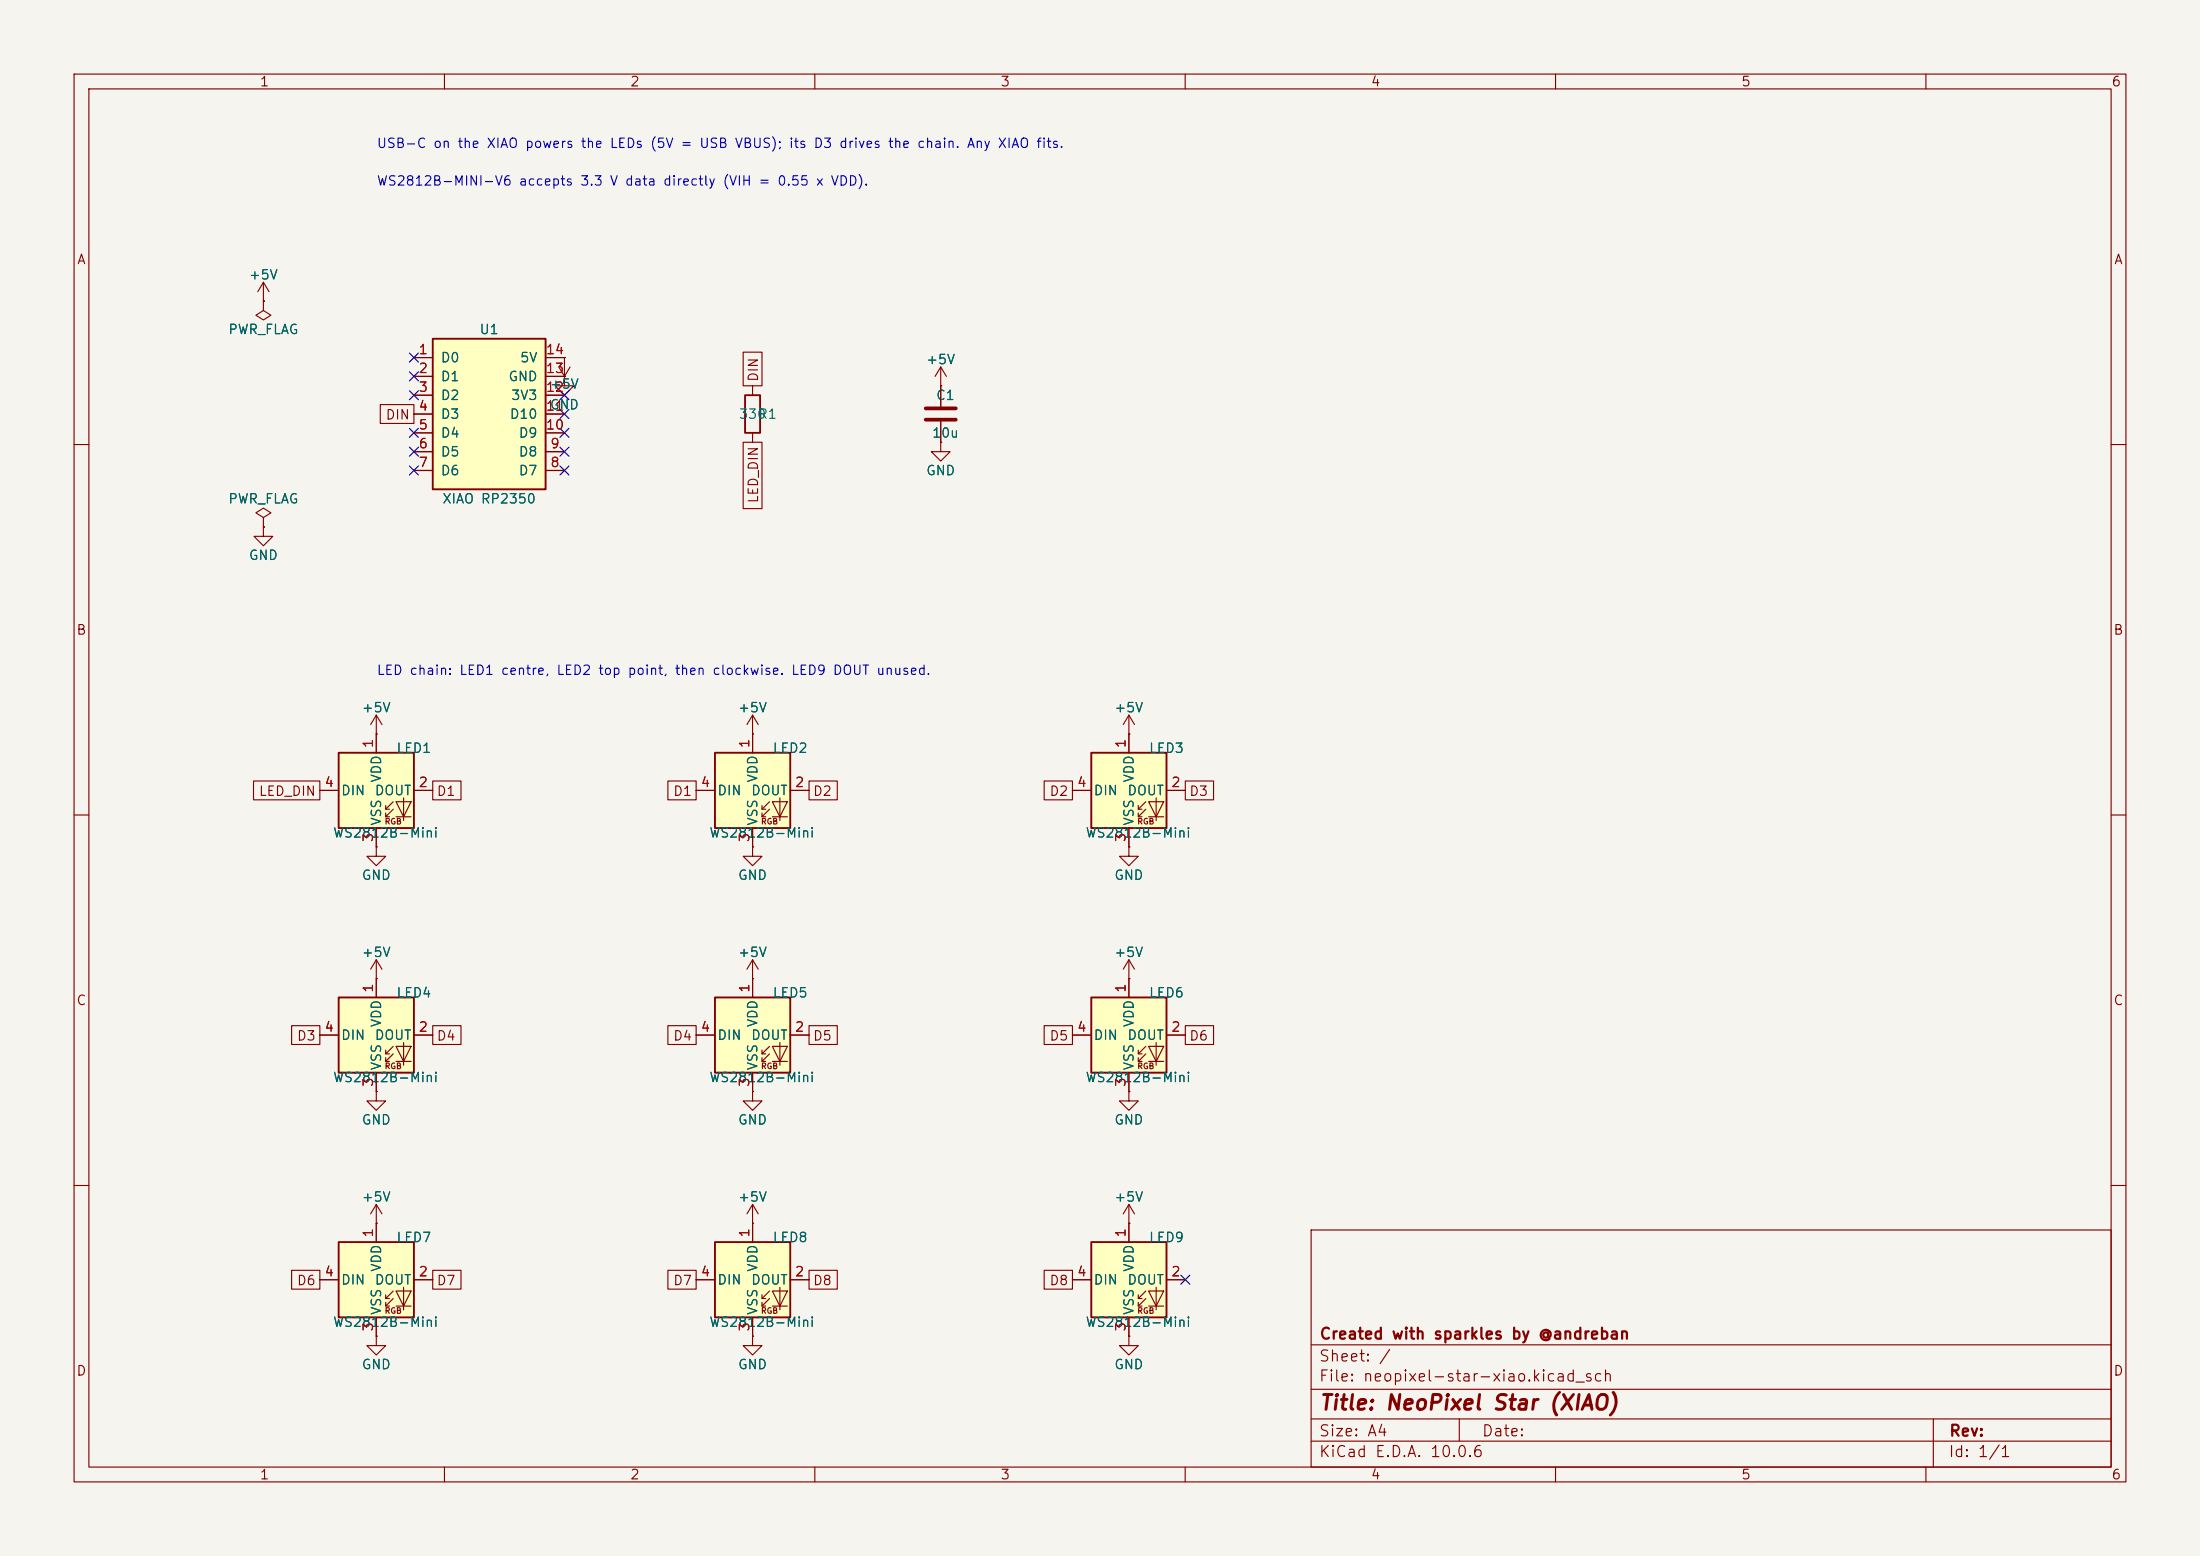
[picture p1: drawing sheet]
<svg xmlns="http://www.w3.org/2000/svg" width="297mm" height="210mm" viewBox="0 0 297 210" stroke-linecap="round" stroke-linejoin="round" font-family="sans-serif">
<path d="M0 0h297v210h-297z" fill="#f5f4ef" stroke="#f5f4ef" stroke-width=".14"/>
<g fill="none" stroke="#840000" stroke-width=".15">
<path d="M10 10h277v190h-277zM12 12h273v186h-273zM60 10v2M110 10v2M160 10v2M210 10v2M260 10v2M75.4 49.5l.8 1.3M76.2 48.3h.1M76.2 48.3v2.5M77 49.5l-.8 1.3M10 60h2"/>
<path d="M285 60h2M10 110h2M285 110h2M152.4 147.3v1.3h1.3l-1.3 1.3-1.3-1.3h1.3M152.4 147.3h.1M10 160h2M101.6 165.1h.1M101.6 162.6l-.8 1.2M101.6 162.6l.8 1.2M101.6 162.6v2.5M177 166h108v32h-108zM285 160h2"/>
<path d="M60 198v2M110 198v2M160 198v2M177 194.5h108M177 191.5h108M177 187.5h108M177 181.5h108M197 191.5v3M210 198v2M260 198v2M261 191.5v6.5"/>
</g>
<path d="M147.3 134.6h10.2v10.2h-10.2z" fill="#ffffc2"/>
<g fill="none" stroke="#840000" stroke-width=".15">
<path d="M127 52.1h.1M127 49.5l-.8 1.3M127 49.5l.8 1.3M127 49.5v2.6M35.6 69.9l1-.7-1-.6-1.1 .6 1.1 .7v1.2M35.6 71.1h.1M101.6 114.3v1.3h1.3l-1.3 1.2-1.3-1.2h1.3M101.6 114.3h.1M144.8 139.7h2.5M152.4 132.1h.1M152.4 129.5v5.1M152.4 129.5l-.8 1.3"/>
<path d="M152.4 129.5l.8 1.3M157.5 139.7h2.5M50.8 147.3v1.3h1.3l-1.3 1.3-1.3-1.3h1.3M50.8 147.3h.1M152.4 144.8v2.5M153.7 142.2h.5M153.7 143.3h.5M154.7 141.2l-1 1v-.5M154.7 142.2l-1 1.1v-.6M155.1 141.2h2l-1 2.1zM155.1 143.3h2M156.1 140.7v3.1"/>
<path d="M50.8 165.1h.1M50.8 162.6l-.8 1.2M50.8 162.6l.8 1.2M50.8 162.6v2.5"/>
</g>
<path d="M147.3 134.6h10.2v10.2h-10.2z" fill="none" stroke="#840000" stroke-width=".25"/>
<path d="M96.5 101.6h10.2v10.2h-10.2z" fill="#ffffc2"/>
<g fill="none" stroke="#840000" stroke-width=".15">
<path d="M35.6 71.1v1.3h1.2l-1.2 1.3-1.3-1.3h1.3M35.6 71.1h.1M50.8 99.1h.1M50.8 96.5l-.8 1.3M50.8 96.5l.8 1.3M50.8 96.5v2.6M101.6 99.1h.1M101.6 96.5v5.1M101.6 96.5l-.8 1.3M101.6 96.5l.8 1.3M94 106.7h2.5M101.6 111.8v2.5"/>
<path d="M102.9 109.2h.5M102.9 110.2h.5M103.9 108.2l-1 1v-.5M103.9 109.2l-1 1v-.5M104.3 108.2h2l-1 2zM104.3 110.2h2M105.3 107.7v3M106.7 106.7h2.5M101.6 132.1h.1M101.6 129.5v2.6M101.6 129.5l-.8 1.3M101.6 129.5l.8 1.3"/>
<path d="M101.6 147.3v1.3h1.3l-1.3 1.3-1.3-1.3h1.3M101.6 147.3h.1"/>
</g>
<path d="M96.5 101.6h10.2v10.2h-10.2z" fill="none" stroke="#840000" stroke-width=".25"/>
<path d="M58.4 45.7h15.3v20.3h-15.3z" fill="#ffffc2"/>
<path d="M58.4 45.7h15.3v20.3h-15.3z" fill="none" stroke="#840000" stroke-width=".25"/>
<g fill="none" stroke="#840000" stroke-width=".15">
<path d="M55.9 48.3h2.5M55.9 50.8h2.5M55.9 53.3h2.5M55.9 55.9h2.5M55.9 58.4h2.5M73.7 48.3h2.5M73.7 50.8h2.5M73.7 53.3h2.5M73.7 55.9h2.5M73.7 58.4h2.5M76.2 50.8v1.3h1.3l-1.3 1.2-1.3-1.2h1.3M76.2 50.8h.1"/>
<path d="M55.9 61h2.5M55.9 63.5h2.5M73.7 61h2.5M73.7 63.5h2.5"/>
</g>
<path d="M96.5 134.6h10.2v10.2h-10.2z" fill="#ffffc2"/>
<path d="M94 139.7h2.5M101.6 132.1v2.5M106.7 139.7h2.5M101.6 144.8v2.5M102.9 142.2h.5M102.9 143.3h.5M103.9 141.2l-1 1v-.5M103.9 142.2l-1 1.1v-.6M104.3 141.2h2l-1 2.1zM104.3 143.3h2M105.3 140.7v3.1" fill="none" stroke="#840000" stroke-width=".15"/>
<path d="M96.5 134.6h10.2v10.2h-10.2z" fill="none" stroke="#840000" stroke-width=".25"/>
<path d="M147.3 101.6h10.2v10.2h-10.2z" fill="#ffffc2"/>
<g fill="none" stroke="#840000" stroke-width=".15">
<path d="M35.6 38.1l-.8 1.3M35.6 38.1l.7 1.3M35.6 38.1v2.5M35.6 40.6v1.3l1 .6-1 .7-1.1-.7 1.1-.6M35.6 40.6h.1M152.4 99.1h.1M152.4 96.5v5.1M152.4 96.5l-.8 1.3M152.4 96.5l.8 1.3M144.8 106.7h2.5M152.4 111.8v2.5M153.7 109.2h.5"/>
<path d="M153.7 110.2h.5M154.7 108.2l-1 1v-.5M154.7 109.2l-1 1v-.5M155.1 108.2h2l-1 2zM155.1 110.2h2M156.1 107.7v3M157.5 106.7h2.5M152.4 180.3v1.3h1.3l-1.3 1.3-1.3-1.3h1.3M152.4 180.3h.1"/>
</g>
<path d="M147.3 101.6h10.2v10.2h-10.2z" fill="none" stroke="#840000" stroke-width=".25"/>
<path d="M147.3 167.6h10.2v10.2h-10.2z" fill="#ffffc2"/>
<g fill="none" stroke="#840000" stroke-width=".15">
<path d="M101.6 52.1v1.2M101.6 58.4v1.3M127 59.7v1.3h1.3l-1.3 1.2-1.3-1.2h1.3M127 59.7h.1M127 52.1v2.8M127 56.9v2.8M152.4 114.3v1.3h1.3l-1.3 1.2-1.3-1.2h1.3M152.4 114.3h.1M144.8 172.7h2.5M152.4 165.1h.1M152.4 162.6v5M152.4 177.8v2.5"/>
<path d="M152.4 162.6l-.8 1.2M152.4 162.6l.8 1.2M153.7 175.3h.5M153.7 176.3h.5M154.7 174.2l-1 1.1v-.5M154.7 175.3l-1 1v-.5M155.1 174.2h2l-1 2.1zM155.1 176.3h2M156.1 173.7v3.1M157.5 172.7h2.5"/>
</g>
<path d="M100.6 53.3h2v5.1h-2zM147.3 167.6h10.2v10.2h-10.2z" fill="none" stroke="#840000" stroke-width=".25"/>
<path d="M125 55.1h4M125 56.6h4" fill="none" stroke="#840000" stroke-width=".51"/>
<path d="M45.7 101.6h10.2v10.2h-10.2z" fill="#ffffc2"/>
<path d="M50.8 99.1v2.5M43.2 106.7h2.5M50.8 111.8v2.5M52.1 109.2h.5M52.1 110.2h.5M53.1 108.2l-1 1v-.5M53.1 109.2l-1 1v-.5M53.5 108.2h2l-1 2zM53.5 110.2h2M54.5 107.7v3M55.9 106.7h2.5" fill="none" stroke="#840000" stroke-width=".15"/>
<path d="M45.7 101.6h10.2v10.2h-10.2z" fill="none" stroke="#840000" stroke-width=".25"/>
<path d="M96.5 167.6h10.2v10.2h-10.2z" fill="#ffffc2"/>
<g fill="none" stroke="#840000" stroke-width=".15">
<path d="M94 172.7h2.5M101.6 165.1v2.5M101.6 177.8v2.5M102.9 175.3h.5M102.9 176.3h.5M103.9 174.2l-1 1.1v-.5M103.9 175.3l-1 1v-.5M104.3 174.2h2l-1 2.1zM104.3 176.3h2M105.3 173.7v3.1M106.7 172.7h2.5M101.6 180.3v1.3h1.3l-1.3 1.3-1.3-1.3h1.3"/>
<path d="M101.6 180.3h.1"/>
</g>
<path d="M96.5 167.6h10.2v10.2h-10.2z" fill="none" stroke="#840000" stroke-width=".25"/>
<path d="M45.7 167.6h10.2v10.2h-10.2z" fill="#ffffc2"/>
<g fill="none" stroke="#840000" stroke-width=".15">
<path d="M43.2 172.7h2.5M50.8 165.1v2.5M50.8 177.8v2.5M52.1 175.3h.5M52.1 176.3h.5M53.1 174.2l-1 1.1v-.5M53.1 175.3l-1 1v-.5M53.5 174.2h2l-1 2.1zM53.5 176.3h2M54.5 173.7v3.1M55.9 172.7h2.5M50.8 180.3v1.3h1.3l-1.3 1.3-1.3-1.3h1.3"/>
<path d="M50.8 180.3h.1"/>
</g>
<path d="M45.7 167.6h10.2v10.2h-10.2z" fill="none" stroke="#840000" stroke-width=".25"/>
<path d="M45.7 134.6h10.2v10.2h-10.2z" fill="#ffffc2"/>
<g fill="none" stroke="#840000" stroke-width=".15">
<path d="M35.6 40.6h.1M51.3 54.6h4.6v2.6h-4.6zM55.9 48.3h2.5M55.9 50.8h2.5M55.9 53.3h2.5M55.9 55.9h2.5M55.9 58.4h2.5M73.7 48.3h2.5M73.7 50.8h2.5M73.7 53.3h2.5M73.7 55.9h2.5M73.7 58.4h2.5"/>
<path d="M76.2 50.8h.1M76.2 48.3h.1M100.3 47.5h2.6v4.6h-2.6zM100.3 59.7h2.6v8.9h-2.6zM127 52.1h.1M127 59.7h.1M127 52.1v2.8M127 56.9v2.8M35.6 71.1h.1M55.9 61h2.5M55.9 63.5h2.5M73.7 61h2.5"/>
<path d="M73.7 63.5h2.5M50.8 99.1h.1M50.8 99.1v2.5M101.6 99.1h.1M101.6 99.1v2.5M152.4 99.1h.1M152.4 99.1v2.5M34.2 105.4h9v2.6h-9zM43.2 106.7h2.5M50.8 114.3v1.3h1.3l-1.3 1.2-1.3-1.2h1.3M50.8 114.3h.1M50.8 111.8v2.5"/>
<path d="M55.9 106.7h2.5M58.4 105.4h3.8v2.6h-3.8zM90.2 105.4h3.8v2.6h-3.8zM94 106.7h2.5M101.6 114.3h.1M101.6 111.8v2.5M106.7 106.7h2.5M109.2 105.4h3.8v2.6h-3.8zM141 105.4h3.8v2.6h-3.8zM144.8 106.7h2.5M152.4 114.3h.1M152.4 111.8v2.5"/>
<path d="M157.5 106.7h2.5M160 105.4h3.8v2.6h-3.8zM39.4 138.4h3.8v2.6h-3.8zM43.2 139.7h2.5M50.8 132.1h.1M50.8 129.5v5.1M50.8 129.5l-.8 1.3M50.8 129.5l.8 1.3M55.9 139.7h2.5M58.4 138.4h3.8v2.6h-3.8zM90.2 138.4h3.8v2.6h-3.8zM94 139.7h2.5"/>
<path d="M101.6 132.1h.1M101.6 132.1v2.5M106.7 139.7h2.5M109.2 138.4h3.8v2.6h-3.8zM141 138.4h3.8v2.6h-3.8zM144.8 139.7h2.5M152.4 132.1h.1M152.4 132.1v2.5M157.5 139.7h2.5M160 138.4h3.8v2.6h-3.8zM50.8 147.3h.1M50.8 144.8v2.5"/>
<path d="M52.1 142.2h.5M52.1 143.3h.5M53.1 141.2l-1 1v-.5M53.1 142.2l-1 1.1v-.6M53.5 141.2h2l-1 2.1zM53.5 143.3h2M54.5 140.7v3.1M101.6 147.3h.1M101.6 144.8v2.5M152.4 147.3h.1M152.4 144.8v2.5M39.4 171.4h3.8v2.6h-3.8z"/>
<path d="M43.2 172.7h2.5M50.8 165.1h.1M50.8 165.1v2.5M50.8 177.8v2.5M55.9 172.7h2.5M58.4 171.4h3.8v2.6h-3.8zM90.2 171.4h3.8v2.6h-3.8zM94 172.7h2.5M101.6 165.1h.1M101.6 165.1v2.5M101.6 177.8v2.5M106.7 172.7h2.5"/>
<path d="M109.2 171.4h3.8v2.6h-3.8zM141 171.4h3.8v2.6h-3.8zM144.8 172.7h2.5M152.4 165.1h.1M152.4 165.1v2.5M152.4 177.8v2.5M157.5 172.7h2.5M50.8 180.3h.1M101.6 180.3h.1M152.4 180.3h.1"/>
</g>
<path d="M45.7 134.6h10.2v10.2h-10.2z" fill="none" stroke="#840000" stroke-width=".25"/>
<g fill="none" stroke="#000084" stroke-width=".15">
<path d="M55.3 57.8l1.2 1.2M55.3 52.7l1.2 1.2M55.3 50.2l1.2 1.2M55.3 47.7l1.2 1.2M56.5 57.8l-1.2 1.2M56.5 52.7l-1.2 1.2M56.5 50.2l-1.2 1.2M56.5 47.7l-1.2 1.2M75.6 55.3l1.2 1.2M75.6 52.7l1.2 1.2M75.6 57.8l1.2 1.2M76.8 55.3l-1.2 1.2"/>
<path d="M76.8 52.7l-1.2 1.2M76.8 57.8l-1.2 1.2M55.3 62.9l1.2 1.2M55.3 60.4l1.2 1.2M56.5 62.9l-1.2 1.2M56.5 60.4l-1.2 1.2M75.6 60.4l1.2 1.2M75.6 62.9l1.2 1.2M76.8 60.4l-1.2 1.2M76.8 62.9l-1.2 1.2M159.4 172.1l1.2 1.2M160.6 172.1l-1.2 1.2"/>
</g>
<text font-size="2" fill="#840000" x="178" y="190.8">Title: NeoPixel Star (XIAO)</text>
<g font-size="1.5" fill="#840000">
<text x="178" y="184.1">Sheet: /</text>
<text x="178" y="181.1">Created with sparkles by @andreban</text>
<text x="178" y="186.8">File: neopixel-star-xiao.kicad_sch</text>
<text x="178" y="197">KiCad E.D.A. 10.0.6</text>
<text x="178" y="194.2">Size: A4</text>
<text x="200" y="194.2">Date:</text>
<text x="263" y="197">Id: 1/1</text>
<text x="263" y="194.2">Rev:</text>
</g>
<g font-size="1.3" fill="#840000">
<text x="35" y="12">1</text>
<text x="85" y="12">2</text>
<text x="135" y="12">3</text>
<text x="185" y="12">4</text>
<text x="235" y="12">5</text>
<text x="285" y="12">6</text>
<text x="10.3" y="36">A</text>
<text x="285.3" y="36">A</text>
<text x="102.7" y="51.6" transform="rotate(-90 102.7 51.6)">DIN</text>
<text x="52" y="56.9">DIN</text>
<text x="102.7" y="68" transform="rotate(-90 102.7 68)">LED_DIN</text>
<text x="10.2" y="86">B</text>
<text x="285.2" y="86">B</text>
<text x="34.9" y="107.7">LED_DIN</text>
<text x="58.9" y="107.7">D1</text>
<text x="90.8" y="107.7">D1</text>
<text x="109.7" y="107.7">D2</text>
<text x="141.6" y="107.7">D2</text>
<text x="160.5" y="107.7">D3</text>
<text x="10.2" y="136">C</text>
<text x="285.2" y="136">C</text>
<text x="40" y="140.8">D3</text>
<text x="58.9" y="140.8">D4</text>
<text x="90.8" y="140.8">D4</text>
<text x="109.7" y="140.8">D5</text>
<text x="141.6" y="140.8">D5</text>
<text x="160.5" y="140.8">D6</text>
<text x="40" y="173.8">D6</text>
<text x="58.9" y="173.8">D7</text>
<text x="90.8" y="173.8">D7</text>
<text x="109.7" y="173.8">D8</text>
<text x="141.6" y="173.8">D8</text>
<text x="10.2" y="186">D</text>
<text x="285.2" y="186">D</text>
<text x="35" y="200">1</text>
<text x="85" y="200">2</text>
<text x="135" y="200">3</text>
<text x="185" y="200">4</text>
<text x="235" y="200">5</text>
<text x="285" y="200">6</text>
</g>
<g font-size="1.3" fill="#0000c2">
<text x="50.8" y="20.3">USB-C on the XIAO powers the LEDs (5V = USB VBUS); its D3 drives the chain. Any XIAO fits.</text>
<text x="50.8" y="25.4">WS2812B-MINI-V6 accepts 3.3 V data directly (VIH = 0.55 x VDD).</text>
<text x="50.8" y="91.4">LED chain: LED1 centre, LED2 top point, then clockwise. LED9 DOUT unused.</text>
</g>
<g font-size="1.3" fill="#006464">
<text x="33.5" y="38">+5V</text>
<text x="30.7" y="45.4">PWR_FLAG</text>
<text x="64.6" y="45.4">U1</text>
<text x="59.4" y="49.2">D0</text>
<text x="59.4" y="51.8">D1</text>
<text x="68.5" y="51.8">GND</text>
<text x="70.1" y="49.2">5V</text>
<text x="74.1" y="52.8">+5V</text>
<text x="124.9" y="49.5">+5V</text>
<text x="59.4" y="54.3">D2</text>
<text x="59.4" y="56.8">D3</text>
<text x="59.4" y="59.4">D4</text>
<text x="68.7" y="56.8">D10</text>
<text x="68.9" y="54.3">3V3</text>
<text x="69.9" y="59.4">D9</text>
<text x="74.1" y="55.6">GND</text>
<text x="99.7" y="56.8">330</text>
<text x="102.3" y="56.8">R1</text>
<text x="125.7" y="59.4">10u</text>
<text x="126.3" y="54.3">C1</text>
<text x="59.4" y="61.9">D5</text>
<text x="59.4" y="64.5">D6</text>
<text x="69.9" y="64.5">D7</text>
<text x="69.9" y="61.9">D8</text>
<text x="124.9" y="64.5">GND</text>
<text x="30.7" y="68.3">PWR_FLAG</text>
<text x="59.6" y="68.3">XIAO RP2350</text>
<text x="33.5" y="75.9">GND</text>
<text x="48.7" y="96.5">+5V</text>
<text x="53.4" y="101.9">LED1</text>
<text x="99.5" y="96.5">+5V</text>
<text x="104.2" y="101.9">LED2</text>
<text x="150.3" y="96.5">+5V</text>
<text x="155" y="101.9">LED3</text>
<text x="45.9" y="107.6">DIN</text>
<text x="50.5" y="107.6">DOUT</text>
<text x="51.8" y="105.7" transform="rotate(-90 51.8 105.7)">VDD</text>
<text x="96.7" y="107.6">DIN</text>
<text x="101.3" y="107.6">DOUT</text>
<text x="102.6" y="105.7" transform="rotate(-90 102.6 105.7)">VDD</text>
<text x="147.5" y="107.6">DIN</text>
<text x="152.1" y="107.6">DOUT</text>
<text x="153.4" y="105.7" transform="rotate(-90 153.4 105.7)">VDD</text>
<text x="44.9" y="113.4">WS2812B-Mini</text>
<text x="51.8" y="111.5" transform="rotate(-90 51.8 111.5)">VSS</text>
<text x="95.7" y="113.4">WS2812B-Mini</text>
<text x="102.6" y="111.5" transform="rotate(-90 102.6 111.5)">VSS</text>
<text x="146.5" y="113.4">WS2812B-Mini</text>
<text x="153.4" y="111.5" transform="rotate(-90 153.4 111.5)">VSS</text>
<text x="48.7" y="119.1">GND</text>
<text x="99.5" y="119.1">GND</text>
<text x="150.3" y="119.1">GND</text>
<text x="48.7" y="129.5">+5V</text>
<text x="99.5" y="129.5">+5V</text>
<text x="150.3" y="129.5">+5V</text>
<text x="53.4" y="134.9">LED4</text>
<text x="104.2" y="134.9">LED5</text>
<text x="155" y="134.9">LED6</text>
<text x="45.9" y="140.7">DIN</text>
<text x="50.5" y="140.7">DOUT</text>
<text x="51.8" y="138.7" transform="rotate(-90 51.8 138.7)">VDD</text>
<text x="96.7" y="140.7">DIN</text>
<text x="101.3" y="140.7">DOUT</text>
<text x="102.6" y="138.7" transform="rotate(-90 102.6 138.7)">VDD</text>
<text x="147.5" y="140.7">DIN</text>
<text x="152.1" y="140.7">DOUT</text>
<text x="153.4" y="138.7" transform="rotate(-90 153.4 138.7)">VDD</text>
<text x="44.9" y="146.4">WS2812B-Mini</text>
<text x="51.8" y="144.6" transform="rotate(-90 51.8 144.6)">VSS</text>
<text x="95.7" y="146.4">WS2812B-Mini</text>
<text x="102.6" y="144.6" transform="rotate(-90 102.6 144.6)">VSS</text>
<text x="146.5" y="146.4">WS2812B-Mini</text>
<text x="153.4" y="144.6" transform="rotate(-90 153.4 144.6)">VSS</text>
<text x="48.7" y="152.1">GND</text>
<text x="99.5" y="152.1">GND</text>
<text x="150.3" y="152.1">GND</text>
<text x="48.7" y="162.5">+5V</text>
<text x="53.4" y="168">LED7</text>
<text x="99.5" y="162.5">+5V</text>
<text x="104.2" y="168">LED8</text>
<text x="150.3" y="162.5">+5V</text>
<text x="155" y="168">LED9</text>
<text x="45.9" y="173.7">DIN</text>
<text x="50.5" y="173.7">DOUT</text>
<text x="51.8" y="171.7" transform="rotate(-90 51.8 171.7)">VDD</text>
<text x="96.7" y="173.7">DIN</text>
<text x="101.3" y="173.7">DOUT</text>
<text x="102.6" y="171.7" transform="rotate(-90 102.6 171.7)">VDD</text>
<text x="147.5" y="173.7">DIN</text>
<text x="152.1" y="173.7">DOUT</text>
<text x="153.4" y="171.7" transform="rotate(-90 153.4 171.7)">VDD</text>
<text x="44.9" y="179.4">WS2812B-Mini</text>
<text x="51.8" y="177.6" transform="rotate(-90 51.8 177.6)">VSS</text>
<text x="95.7" y="179.4">WS2812B-Mini</text>
<text x="102.6" y="177.6" transform="rotate(-90 102.6 177.6)">VSS</text>
<text x="146.5" y="179.4">WS2812B-Mini</text>
<text x="153.4" y="177.6" transform="rotate(-90 153.4 177.6)">VSS</text>
<text x="48.7" y="185.1">GND</text>
<text x="99.5" y="185.1">GND</text>
<text x="150.3" y="185.1">GND</text>
</g>
<g font-size="1.3" fill="#a90000">
<text x="56.4" y="48.1">1</text>
<text x="56.4" y="50.7">2</text>
<text x="56.4" y="53.2">3</text>
<text x="73.6" y="53.2">12</text>
<text x="73.6" y="50.7">13</text>
<text x="73.6" y="48.1">14</text>
<text x="56.4" y="55.7">4</text>
<text x="56.4" y="58.3">5</text>
<text x="73.6" y="58.3">10</text>
<text x="73.6" y="55.7">11</text>
<text x="56.4" y="60.8">6</text>
<text x="56.4" y="63.4">7</text>
<text x="74.2" y="63.4">8</text>
<text x="74.2" y="60.8">9</text>
<text x="50.7" y="101.1" transform="rotate(-90 50.7 101.1)">1</text>
<text x="101.5" y="101.1" transform="rotate(-90 101.5 101.1)">1</text>
<text x="152.3" y="101.1" transform="rotate(-90 152.3 101.1)">1</text>
<text x="43.7" y="106.5">4</text>
<text x="56.4" y="106.5">2</text>
<text x="94.5" y="106.5">4</text>
<text x="107.2" y="106.5">2</text>
<text x="145.3" y="106.5">4</text>
<text x="158" y="106.5">2</text>
<text x="50.7" y="113.8" transform="rotate(-90 50.7 113.8)">3</text>
<text x="101.5" y="113.8" transform="rotate(-90 101.5 113.8)">3</text>
<text x="152.3" y="113.8" transform="rotate(-90 152.3 113.8)">3</text>
<text x="50.7" y="134.1" transform="rotate(-90 50.7 134.1)">1</text>
<text x="101.5" y="134.1" transform="rotate(-90 101.5 134.1)">1</text>
<text x="152.3" y="134.1" transform="rotate(-90 152.3 134.1)">1</text>
<text x="43.7" y="139.6">4</text>
<text x="56.4" y="139.6">2</text>
<text x="94.5" y="139.6">4</text>
<text x="107.2" y="139.6">2</text>
<text x="145.3" y="139.6">4</text>
<text x="158" y="139.6">2</text>
<text x="50.7" y="146.8" transform="rotate(-90 50.7 146.8)">3</text>
<text x="101.5" y="146.8" transform="rotate(-90 101.5 146.8)">3</text>
<text x="152.3" y="146.8" transform="rotate(-90 152.3 146.8)">3</text>
<text x="50.7" y="167.1" transform="rotate(-90 50.7 167.1)">1</text>
<text x="101.5" y="167.1" transform="rotate(-90 101.5 167.1)">1</text>
<text x="152.3" y="167.1" transform="rotate(-90 152.3 167.1)">1</text>
<text x="43.7" y="172.6">4</text>
<text x="56.4" y="172.6">2</text>
<text x="94.5" y="172.6">4</text>
<text x="107.2" y="172.6">2</text>
<text x="145.3" y="172.6">4</text>
<text x="158" y="172.6">2</text>
<text x="50.7" y="179.8" transform="rotate(-90 50.7 179.8)">3</text>
<text x="101.5" y="179.8" transform="rotate(-90 101.5 179.8)">3</text>
<text x="152.3" y="179.8" transform="rotate(-90 152.3 179.8)">3</text>
</g>
<g font-size=".8" fill="#840000">
<text x="51.9" y="111.4">RGB</text>
<text x="102.7" y="111.4">RGB</text>
<text x="153.5" y="111.4">RGB</text>
<text x="51.9" y="144.5">RGB</text>
<text x="102.7" y="144.5">RGB</text>
<text x="153.5" y="144.5">RGB</text>
<text x="51.9" y="177.5">RGB</text>
<text x="102.7" y="177.5">RGB</text>
<text x="153.5" y="177.5">RGB</text>
</g>
</svg>
